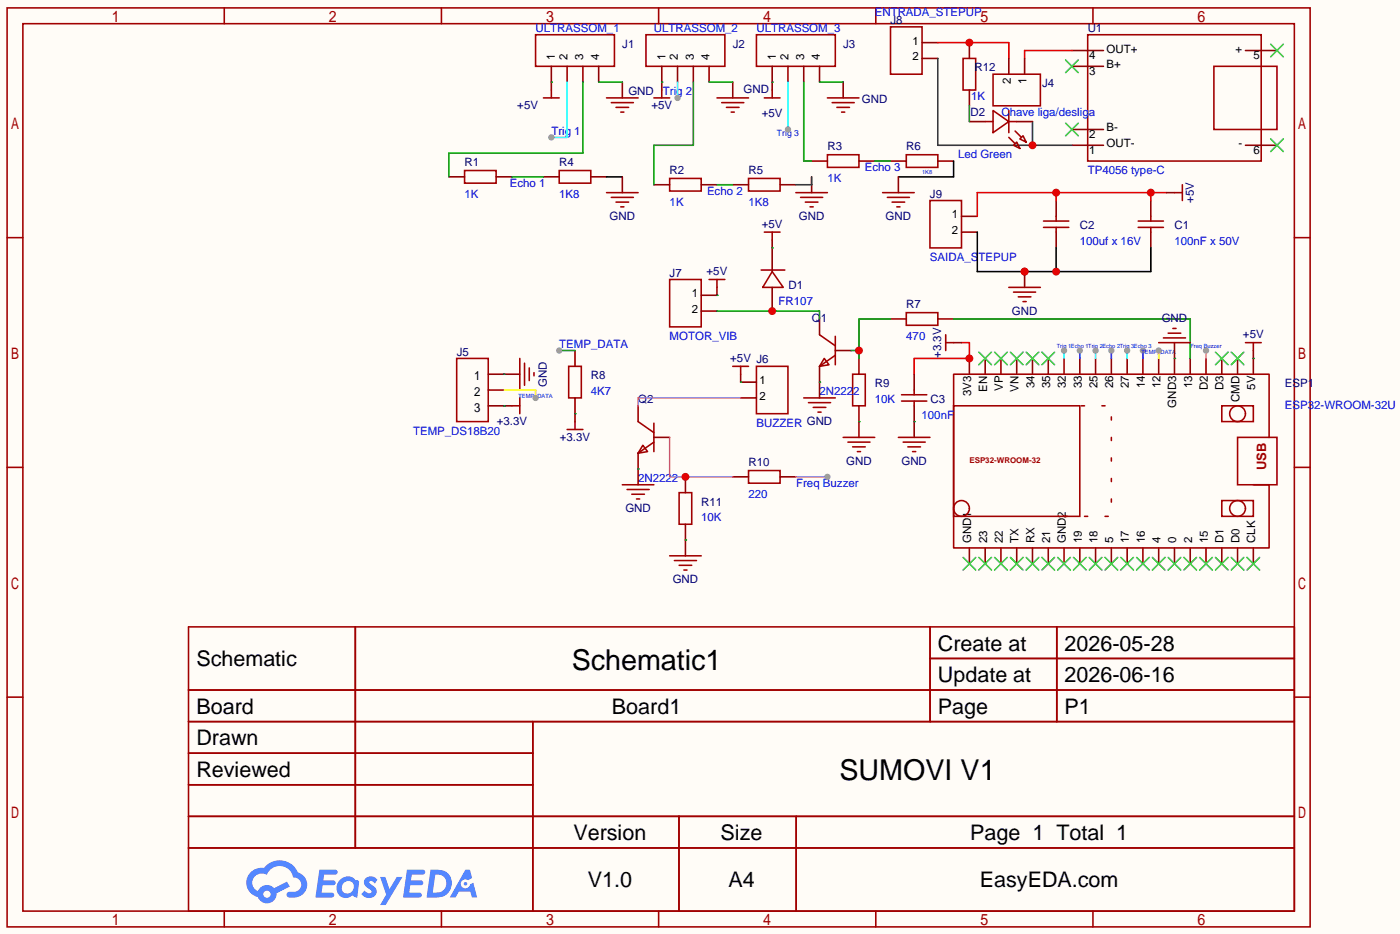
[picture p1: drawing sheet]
<svg xmlns="http://www.w3.org/2000/svg" width="225mm" height="150mm" viewBox="0 0 225 150" stroke-linecap="round" stroke-linejoin="round" font-family="sans-serif">
<path d="M0 0h225.4v150.2h-225.4z" fill="#fffcf7"/>
<g fill="none" stroke="#a10000" stroke-width=".25">
<path d="M1.1 1.3h209.8v147.8h-209.8zM3.7 3.8h204.7v142.8h-204.7zM36.1 1.3v2.5M71.1 1.3v2.5M106 1.3v2.5M141 1.3v2.5M176 1.3v2.5M1.1 38.2h2.6M208.4 38.2h2.5M1.1 75.2h2.6M208.4 75.2h2.5M1.1 112.1h2.6"/>
<path d="M30.4 100.8h178v45.8h-178zM30.4 111h178M30.4 116.1h178M57.2 100.8v35.6M85.8 116.1v30.5M149.8 100.8v15.3M149.8 105.9h58.6M170.2 100.8v15.3M208.4 112.1h2.5M30.4 121.2h55.4M30.4 131.3h178M30.4 126.2h55.4"/>
<path d="M30.4 136.4h178M109.3 131.3v15.3M128.2 131.3v15.3M36.1 146.6v2.5M71.1 146.6v2.5M106 146.6v2.5M141 146.6v2.5M176 146.6v2.5"/>
</g>
<g fill="#5487ff">
<path d="M58.9 141.2a1.3 1.3 0 0 1 1.9 .3l-.4 .6a.54 .54 0 0 0-1-.2l.1 .2a2.32 2.32 0 0 1 1.2 1.3 1.36 1.36 0 0 1-1.1 1.1 1.36 1.36 0 0 1-1.4-.7l.5-.6a.64 .64 0 0 0 .5 .5 .64 .64 0 0 0 .6-.3l-.1-.2a1.6 1.6 0 0 1-1.1-1.5z"/>
<path d="M61.2 141.1h.8l.7 1.9 1.2-1.9h.9l-2.7 4.5h-.9l1-1.7z"/>
<path d="M51.4 139.9h1.7a1.31 1.31 0 0 1 1.2 .2 .4 .4 0 0 1-.4 .6h-1.7l-.1 .9h1.6a.4 .4 0 0 1 .3 .4 .4 .4 0 0 1-.4 .4h-1.7l-.1 1.2h.8a1.23 1.23 0 0 1 1.2 .2 .39 .39 0 0 1-.4 .6h-2.6z"/>
<path d="M65.5 139.9h1.7a1.32 1.32 0 0 1 1.2 .2 .39 .39 0 0 1-.3 .6h-1.8l-.1 .9h1.6a.4 .4 0 0 1 .4 .4 .4 .4 0 0 1-.5 .4h-1.6l-.2 1.2h.8a1.23 1.23 0 0 1 1.2 .2 .39 .39 0 0 1-.4 .6h-2.6z"/>
<path d="M74.9 139.9h.8l.3 1.3-.6 .4a.75 .75 0 0 0-1.1 .3 .75 .75 0 0 0 .4 1 .75 .75 0 0 0 1-.6l.5-.3 .6 2.4h-.8l-.3-1h-1.8l-.5 1h-1z"/>
<path d="M69.3 139.9l-.6 4.5h1.4a2.27 2.27 0 0 0 2.6-1.7 2.27 2.27 0 0 0-1.4-2.7zM70.1 140.7a1.5 1.5 0 0 1 1.8 1.5 1.5 1.5 0 0 1-1.9 1.4h-.3z"/>
<path d="M54.7 141.5a1.62 1.62 0 0 0-.4 2.1 1.62 1.62 0 0 0 2.1 .7l.3-.3 .4 .3 .4 .1 .3-2.5-.1-.3h-.5a1.58 1.58 0 0 0-2.5-.1zM55.3 142a.96 .96 0 0 1 1.5 0 .96 .96 0 0 1-.2 1.5 .95 .95 0 0 1-1.4-.1 .95 .95 0 0 1 .1-1.4z"/>
<path d="M40.4 140.3a2.37 2.37 0 0 0 1.1 4 1.54 1.54 0 0 0 1.8 1 1.54 1.54 0 0 0 1.2-1.6l2.2-1.1-.5-.8-2.1 1.1a1.57 1.57 0 0 0-2.6 .4 1.5 1.5 0 0 1-.7-2.1 1.5 1.5 0 0 1 2.2-.5 2.23 2.23 0 0 1 2.3-1.4 2.23 2.23 0 0 1 1.9 1.8 1.16 1.16 0 0 1 1.3 1.1 1.16 1.16 0 0 1-1.1 1.3h-.7a.47 .47 0 0 0-.6 .3 .47 .47 0 0 0 .5 .6 2.23 2.23 0 0 0 2.2-.7 2.23 2.23 0 0 0 .5-2.3 2.16 2.16 0 0 0-1.3-1.1 3.2 3.2 0 0 0-5.5-.7l-1.1 .1zM42.4 143.9a.6 .6 0 0 1 1.2 0 .6 .6 0 0 1-1.2 0z"/>
<circle cx="74.9" cy="142.2" r=".28"/>
</g>
<g fill="none" stroke="#870000" stroke-width=".25">
<path d="M88.8 10.7v2.5M91.3 10.7v2.5M93.9 10.7v2.5M96.4 10.7v2.5M106.6 10.7v2.5M109.1 10.7v2.5M111.6 10.7v2.5M114.2 10.7v2.5M124.3 10.7v2.5M126.9 10.7v2.5M129.4 10.7v2.5M132 10.7v2.5"/>
<path d="M148.5 6.9h2.5M148.5 9.4h2.5M172.6 10.7h5.1M172.6 8.1h5.1M200.5 8.1h5.1M72.3 28.4h2.5M79.9 28.4h2.5M87.5 28.4h2.5M95.1 28.4h2.6M105.3 29.7h2.5M112.9 29.7h2.5M118 29.7h2.5"/>
<path d="M124.3 39.9v3.8M125.6 29.7h2.5M130.7 25.9h2.5M138.3 25.9h2.5M143.4 25.9h2.5M151 25.9h2.5M154.8 34.8h2.6M154.8 37.3h2.6M170.1 32.3v2.5M170.1 37.3v2.6M172.6 23.4h5.1M172.6 20.8h5.1"/>
<path d="M185.3 32.3v2.5M185.3 37.3v2.6M200.5 23.4h5.1M92.6 56.4v2.5M112.9 47.5h2.5M112.9 50h2.5M124.3 46.2v3.8M132 51.3v2.5M132 58.9v2.6M134.5 56.4h2.5M138.3 57.7v2.5M143.4 51.3h2.5"/>
<path d="M151 51.3h2.5M156.1 57.7v2.5M158.6 57.7v2.5M161.2 57.7v2.5M163.7 57.7v2.5M166.2 57.7v2.5M168.8 57.7v2.5M171.3 57.7v2.5M173.9 57.7v2.5M176.4 57.7v2.5M178.9 57.7v2.5M181.5 57.7v2.5"/>
<path d="M184 57.7v2.5M186.6 57.7v2.5M189.1 57.7v2.5M191.6 57.7v2.5M194.2 57.7v2.5M196.7 57.7v2.5M199.3 57.7v2.5M201.8 57.7v2.5M78.6 65.3h2.6M78.6 60.2h2.6M78.6 62.7h2.6M92.6 64v2.5"/>
<path d="M102.7 65.3v2.5M102.7 72.9v2.5M105.3 70.4h2.5M118 76.7h2.5M119.3 61.5h2.5M119.3 64h2.5M125.6 76.7h2.5M138.3 65.3v2.5M156.1 88.1v2.6M158.6 88.1v2.6M161.2 88.1v2.6M163.7 88.1v2.6"/>
<path d="M166.2 88.1v2.6M168.8 88.1v2.6M171.3 88.1v2.6M173.9 88.1v2.6M176.4 88.1v2.6M178.9 88.1v2.6M181.5 88.1v2.6M184 88.1v2.6M186.6 88.1v2.6M189.1 88.1v2.6M191.6 88.1v2.6M194.2 88.1v2.6"/>
<path d="M196.7 88.1v2.6M199.3 88.1v2.6M201.8 88.1v2.6"/>
</g>
<g fill="none" stroke="#3c3" stroke-width=".25">
<path d="M171.6 19.8l2 2M171.6 9.7l2 2M173.6 19.8l-2 2M173.6 9.7l-2 2M204.6 7.1l2 2M206.6 7.1l-2 2M204.6 22.4l2 2M206.6 22.4l-2 2M157.6 56.6l2 2.1M159.6 56.6l-2 2.1M160.1 56.6l2.1 2.1M162.2 56.6l-2.1 2.1"/>
<path d="M162.7 56.6l2 2.1M164.7 56.6l-2 2.1M165.2 56.6l2.1 2.1M167.3 56.6l-2.1 2.1M167.8 56.6l2 2.1M169.8 56.6l-2 2.1M195.7 56.6l2 2.1M197.7 56.6l-2 2.1M198.2 56.6l2.1 2.1M200.3 56.6l-2.1 2.1M155.1 89.7l2 2M157.1 89.7l-2 2"/>
<path d="M157.6 89.7l2 2M159.6 89.7l-2 2M160.1 89.7l2.1 2M162.2 89.7l-2.1 2M162.7 89.7l2 2M164.7 89.7l-2 2M165.2 89.7l2.1 2M167.3 89.7l-2.1 2M167.8 89.7l2 2M169.8 89.7l-2 2M170.3 89.7l2 2M172.3 89.7l-2 2"/>
<path d="M172.8 89.7l2.1 2M174.9 89.7l-2.1 2M175.4 89.7l2 2M177.4 89.7l-2 2M177.9 89.7l2.1 2M180 89.7l-2.1 2M180.5 89.7l2 2M182.5 89.7l-2 2M183 89.7l2 2M185 89.7l-2 2M185.5 89.7l2.1 2M187.6 89.7l-2.1 2"/>
<path d="M188.1 89.7l2 2M190.1 89.7l-2 2M190.6 89.7l2.1 2M192.7 89.7l-2.1 2M193.2 89.7l2 2M195.2 89.7l-2 2M195.7 89.7l2 2M197.7 89.7l-2 2M198.2 89.7l2.1 2M200.3 89.7l-2.1 2M200.8 89.7l2 2M202.8 89.7l-2 2"/>
</g>
<g fill="none" stroke="#a10000" stroke-width=".25">
<path d="M86.2 5.6h12.7v5.1h-12.7zM104 5.6h12.7v5.1h-12.7zM121.8 5.6h12.7v5.1h-12.7zM143.4 4.3h5.1v7.6h-5.1zM175.1 5.6h28v20.3h-28zM195.5 10.7h10.1v10.1h-10.1zM74.8 27.4h5.1v2.1h-5.1zM90 27.4h5.1v2.1h-5.1zM107.8 28.7h5.1v2h-5.1zM120.5 28.7h5.1v2h-5.1zM133.2 24.9h5.1v2h-5.1zM145.9 24.9h5.1v2h-5.1z"/>
<path d="M149.7 32.3h5.1v7.6h-5.1zM168 36.6h4.1M168 35.6h4.1M170.1 34.8v.8M170.1 36.6v.7M183.3 36.6h4M183.3 35.6h4M185.3 34.8v.8M185.3 36.6v.7M73.5 57.7h5.1v10.1h-5.1zM91.6 58.9h2v5.1h-2zM107.8 45h5.1v7.6h-5.1z"/>
<path d="M121.8 58.9h5.1v7.6h-5.1zM122.6 43.4h3.8M124.3 43.7l1.8 2.5h-3.3zM132 53.8l2.5 1.8M132.7 57.7l.8 1-1.5 .2zM134.5 54.1v4.6M134.5 57.2l-2.5 1.7M145.9 50.3h5.1v2h-5.1zM102.7 67.8l2.6 1.8M103.5 71.6l.8 1-1.6 .3zM105.3 68.1v4.5M105.3 71.1l-2.6 1.8"/>
<path d="M120.5 75.7h5.1v2h-5.1zM137.3 60.2h2v5.1h-2zM153.5 65.3h20.4v17.8h-20.4zM196.7 65.3h5.1v2.5h-5.1zM199.3 70.4h6.3v7.6h-6.3zM204.3 70.4v-10.2h-50.8v27.9h50.8v-10.1h-2.5M196.7 80.5h5.1v2.6h-5.1z"/>
<circle cx="199.3" cy="66.5" r="1.27"/>
<circle cx="154.8" cy="81.8" r="1.27"/>
<circle cx="199.3" cy="81.8" r="1.27"/>
</g>
<path d="M171.3 83.1h7.6v-17.8h-7.6" fill="none" stroke="#a10000" stroke-width=".25" stroke-dasharray=".5 2.8"/>
<path d="M151 9.4v14h21.6M166.2 19.6v3.8" fill="none" stroke="#333" stroke-width=".25"/>
<circle cx="166.2" cy="23.4" r=".63" fill="#c00"/>
<path d="M170.1 31v1.3M185.3 31v1.3M187.8 31h-30.4v3.8" fill="none" stroke="#f00" stroke-width=".25"/>
<g fill="#c00">
<circle cx="170.1" cy="31" r=".63"/>
<circle cx="185.3" cy="31" r=".63"/>
</g>
<path d="M97.7 28.4h2.5M153.5 25.9v2.5h-8.8M157.4 37.3v6.4h27.9v-3.8M170.1 39.9v3.8" fill="none" stroke="#000" stroke-width=".25"/>
<g fill="#c00">
<circle cx="170.1" cy="43.7" r=".63"/>
<circle cx="165" cy="43.7" r=".63"/>
</g>
<path d="M137 56.4h1.3M143.4 51.3h-5.1v6.4M153.5 51.3h38.1v6.4" fill="none" stroke="#008700" stroke-width=".25"/>
<circle cx="138.3" cy="56.4" r=".63" fill="#c00"/>
<path d="M115.4 50h16.6v1.3" fill="none" stroke="#008700" stroke-width=".25"/>
<circle cx="124.3" cy="50" r=".63" fill="#c00"/>
<path d="M107.8 70.4v6.3h10.2M119.3 64h-16.6v1.3" fill="none" stroke="#f0f" stroke-width=".25"/>
<path d="M91.3 13.2v8.9h-2.5" fill="none" stroke="#0ff" stroke-width=".25"/>
<circle cx="88.8" cy="22.1" r=".51" fill="#999"/>
<path d="M171.3 56.4v1.3" fill="none" stroke="#0ff" stroke-width=".25"/>
<circle cx="171.3" cy="56.4" r=".51" fill="#999"/>
<path d="M173.9 56.4v1.3" fill="none" stroke="#00f" stroke-width=".25"/>
<circle cx="173.9" cy="56.4" r=".51" fill="#999"/>
<path d="M109.1 13.2v2.5" fill="none" stroke="#0ff" stroke-width=".25"/>
<circle cx="109.1" cy="15.7" r=".51" fill="#999"/>
<path d="M126.9 13.2v7.6" fill="none" stroke="#0ff" stroke-width=".25"/>
<circle cx="126.9" cy="20.8" r=".51" fill="#999"/>
<path d="M176.4 56.4v1.3" fill="none" stroke="#0ff" stroke-width=".25"/>
<circle cx="176.4" cy="56.4" r=".51" fill="#999"/>
<path d="M178.9 56.4v1.3" fill="none" stroke="#00f" stroke-width=".25"/>
<circle cx="178.9" cy="56.4" r=".51" fill="#999"/>
<path d="M181.5 56.4v1.3" fill="none" stroke="#0ff" stroke-width=".25"/>
<circle cx="181.5" cy="56.4" r=".51" fill="#999"/>
<path d="M184 56.4v1.3" fill="none" stroke="#00f" stroke-width=".25"/>
<circle cx="184" cy="56.4" r=".51" fill="#999"/>
<path d="M88.8 13.2v1.3M100.2 13.2v2.5M106.6 13.2v1.3M118 13.2v2.5M124.3 13.2v1.3M135.8 13.2v2.5M100.2 28.4v2.6M130.7 28.4v2.6M144.7 28.4v2.6M81.2 65.3h1.2M81.2 60.2h2.5" fill="none" stroke="#870000" stroke-width=".25"/>
<g fill="none" stroke="#a10000" stroke-width=".25">
<path d="M87.5 15.7h2.5M88.8 14.5v1.2M97.7 15.7h5M98.4 16.5h3.6M99.2 17.3h2M99.9 18h.6M105.3 15.7h2.5M106.6 14.5v1.2M115.4 15.7h5.1M116.2 16.5h3.6M117 17.3h2M117.7 18h.5"/>
<path d="M123.1 15.7h2.5M124.3 14.5v1.2M133.2 15.7h5.1M134 16.5h3.5M134.7 17.3h2.1M135.5 18h.5M97.7 31h5M98.4 31.8h3.6M99.2 32.5h2M99.9 33.3h.6M128.1 31h5.1M128.9 31.8h3.6"/>
<path d="M129.7 32.5h2M130.4 33.3h.5M142.1 31h5.1M142.9 31.8h3.5M143.6 32.5h2.1M144.4 33.3h.5M83.7 57.7v5M84.5 58.4v3.6M85.2 59.2v2M86 59.9v.6M82.4 65.3h1.3M83.7 64v2.5"/>
</g>
<path d="M88.8 13.2h.1M96.4 13.2h3.8M106.6 13.2h.1M114.2 13.2h3.8M124.3 13.2h.1M132 13.2h3.8M82.4 28.4h5.1M115.4 29.7h2.6M140.8 25.9h2.6M81.2 60.2h.1" fill="none" stroke="#008700" stroke-width=".25"/>
<path d="M130.7 28.4v1.3h-2.6" fill="none" stroke="#333" stroke-width=".25"/>
<path d="M81.2 62.7h5v1.3" fill="none" stroke="#ff0" stroke-width=".25"/>
<circle cx="86.2" cy="64" r=".51" fill="#999"/>
<path d="M186.6 56.4v1.3" fill="none" stroke="#ff0" stroke-width=".25"/>
<circle cx="186.6" cy="56.4" r=".51" fill="#999"/>
<path d="M90 56.4h2.6" fill="none" stroke="#008700" stroke-width=".25"/>
<circle cx="90" cy="56.4" r=".51" fill="#999"/>
<path d="M81.2 65.3h.1M92.6 66.5h.1" fill="none" stroke="#008700" stroke-width=".25"/>
<path d="M92.6 66.5v1.3" fill="none" stroke="#870000" stroke-width=".25"/>
<path d="M91.3 69.1h2.6M92.6 67.8v1.3" fill="none" stroke="#a10000" stroke-width=".25"/>
<path d="M194.2 56.4v1.3" fill="none" stroke="#f0f" stroke-width=".25"/>
<circle cx="194.2" cy="56.4" r=".51" fill="#999"/>
<path d="M128.1 76.7h5.1" fill="none" stroke="#f0f" stroke-width=".25"/>
<circle cx="133.2" cy="76.7" r=".51" fill="#999"/>
<path d="M154.8 55.1h1.3v2.6h-8.9v2.5" fill="none" stroke="#f00" stroke-width=".25"/>
<circle cx="156.1" cy="57.7" r=".63" fill="#c00"/>
<path d="M153.5 55.1h1.3M110.4 76.7v2.5" fill="none" stroke="#870000" stroke-width=".25"/>
<path d="M152.3 53.8v2.6M152.3 55.1h1.2M109.3 79.2h2.1v5.1h-2.1z" fill="none" stroke="#a10000" stroke-width=".25"/>
<circle cx="110.4" cy="76.7" r=".63" fill="#c00"/>
<path d="M124.3 38.6v1.3M187.8 31h1.3M115.4 46.2v1.3M165 43.7v2.5M201.8 56.4v1.3M102.7 75.4v2.6M119.3 60.2v1.3M110.4 84.3v5.1" fill="none" stroke="#870000" stroke-width=".25"/>
<g fill="none" stroke="#a10000" stroke-width=".25">
<path d="M123.1 37.3h2.5M124.3 37.3v1.3M189.1 31h1.3M190.4 29.7v2.6M114.2 45h2.5M115.4 45v1.2M118 58.9h2.5M119.3 58.9v1.3M200.5 55.1h2.6M201.8 55.1v1.3M100.2 78h5.1M101 78.7h3.5"/>
<path d="M101.7 79.5h2.1M102.5 80.3h.5M107.8 89.4h5.1M108.6 90.2h3.5M109.3 90.9h2.1M110.1 91.7h.5"/>
</g>
<path d="M124.3 39.9h.1M115.4 47.5h.1M201.8 57.7h.1M102.7 75.4h.1M119.3 61.5h.1M110.4 86.9h.1" fill="none" stroke="#008700" stroke-width=".25"/>
<circle cx="165" cy="43.7" r=".63" fill="#c00"/>
<g fill="none" stroke="#a10000" stroke-width=".25">
<path d="M155.1 9.4h2v5.1h-2zM162.4 46.2h5.1M163.2 47h3.6M164 47.8h2M164.7 48.5h.5M186.6 55.1h5M187.3 54.4h3.6M188.1 53.6h2M188.8 52.8h.6M129.4 64h5.1M130.2 64.8h3.5M130.9 65.5h2.1"/>
<path d="M131.7 66.3h.5M135.8 70.4h5M136.5 71.1h3.6M137.3 71.9h2M138 72.6h.6"/>
</g>
<path d="M156.1 6.9v2.5M189.1 55.1v2.6M132 61.5v2.5M138.3 67.8v2.6" fill="none" stroke="#870000" stroke-width=".25"/>
<path d="M189.1 57.7h.1M132 61.5h.1M138.3 67.8h.1" fill="none" stroke="#008700" stroke-width=".25"/>
<path d="M151 6.9h11.4v2.5M172.6 8.1h-7.6v1.3" fill="none" stroke="#f00" stroke-width=".25"/>
<circle cx="156.1" cy="6.9" r=".63" fill="#c00"/>
<path d="M156.1 14.5v2.5M156.1 19.6h2.5M162.4 9.4v2.5M163.7 19.6h2.5M165 9.4v2.5M147.2 60.2v2.5M147.2 65.3v5.1" fill="none" stroke="#870000" stroke-width=".25"/>
<g fill="none" stroke="#a10000" stroke-width=".25">
<path d="M158.6 19.6h1.3M159.9 11.9h7.6v5.1h-7.6zM159.9 17.8l2.5 1.8-2.5 1.7zM162.4 17.8v3.5M162.4 19.6h1.3M162.4 22.1l1 1M163.2 23.4l.5-.5 .5 1zM163.4 21.1l1.1 1M164.2 22.4l.5-.6 .5 1.1zM144.7 70.4h5M145.2 63.5h4M145.2 64.5h4"/>
<path d="M145.4 71.1h3.6M146.2 71.9h2M146.9 72.6h.5M147.2 62.7v.8M147.2 64.5v.8"/>
</g>
<path d="M93.9 13.2v11.4h-21.6v3.8M111.6 13.2v10.2h-6.3v6.3M129.4 13.2v12.7h1.3M156.1 17v2.6M147.2 67.8h.1" fill="none" stroke="#008700" stroke-width=".25"/>
<g font-size="4.6">
<text x="92.1" y="107.8">Schematic1</text>
<text x="135.2" y="125.5">SUMOVI V1</text>
</g>
<g font-size="3.5">
<text x="31.6" y="107.2">Schematic</text>
<text x="151" y="104.6">Create at</text>
<text x="171.4" y="104.6">2026-05-28</text>
<text x="151" y="109.7">Update at</text>
<text x="171.4" y="109.7">2026-06-16</text>
<text x="31.6" y="114.8">Board</text>
<text x="31.6" y="119.9">Drawn</text>
<text x="98.5" y="114.8">Board1</text>
<text x="151" y="114.8">Page</text>
<text x="171.4" y="114.8">P1</text>
<text x="31.6" y="125">Reviewed</text>
<text x="92.3" y="135.1">Version</text>
<text x="116" y="135.1">Size</text>
<text x="156.2" y="135.1">Page 1 Total 1</text>
<text x="94.6" y="142.7">V1.0</text>
<text x="117.3" y="142.7">A4</text>
<text x="157.8" y="142.7">EasyEDA.com</text>
</g>
<text font-size="2.1" fill="#a00000" x="203.9" y="75.6" transform="rotate(-90 203.9 75.6)">USB</text>
<g font-size="1.8" fill="#00f">
<text x="86.2" y="5.1">ULTRASSOM_1</text>
<text x="105.3" y="5.1">ULTRASSOM_2</text>
<text x="121.8" y="5.1">ULTRASSOM_3</text>
<text x="140.8" y="2.6">ENTRADA_STEPUP</text>
<text x="106.7" y="15.3">Trig 2</text>
<text x="156.4" y="16">1K</text>
<text x="88.8" y="21.6">Trig 1</text>
<text x="161.2" y="18.6">Chave liga/desliga</text>
<text x="133.2" y="29.3">1K</text>
<text x="139.2" y="27.5">Echo 3</text>
<text x="154.3" y="25.4">Led Green</text>
<text x="175.1" y="28">TP4056 type-C</text>
<text x="74.8" y="31.8">1K</text>
<text x="82.1" y="30">Echo 1</text>
<text x="90" y="31.8">1K8</text>
<text x="107.8" y="33.1">1K</text>
<text x="113.8" y="31.3">Echo 2</text>
<text x="120.5" y="33.1">1K8</text>
<text x="149.7" y="42">SAIDA_STEPUP</text>
<text x="173.9" y="39.4">100uf x 16V</text>
<text x="189.1" y="39.4">100nF x 50V</text>
<text x="125.4" y="49.1">FR107</text>
<text x="90" y="55.9">TEMP_DATA</text>
<text x="107.8" y="54.7">MOTOR_VIB</text>
<text x="145.9" y="54.7">470</text>
<text x="95.1" y="63.5">4K7</text>
<text x="132" y="63.5">2N2222</text>
<text x="140.8" y="64.8">10K</text>
<text x="206.9" y="65.8">ESP32-WROOM-32U</text>
<text x="66.5" y="69.9">TEMP_DS18B20</text>
<text x="121.8" y="68.6">BUZZER GND</text>
<text x="148.4" y="67.4">100nF</text>
<text x="102.7" y="77.5">2N2222</text>
<text x="112.9" y="83.9">10K</text>
<text x="120.5" y="80.1">220</text>
<text x="128.2" y="78.3">Freq Buzzer</text>
</g>
<g font-size="1.8" fill="#000080">
<text x="143.4" y="3.9">J8</text>
<text x="175.1" y="5.1">U1</text>
<text x="100.2" y="7.7">J1</text>
<text x="118" y="7.7">J2</text>
<text x="135.8" y="7.7">J3</text>
<text x="156.9" y="11.5">R12</text>
<text x="83.3" y="17.6">+5V</text>
<text x="101.2" y="15.3">GND</text>
<text x="104.9" y="17.6">+5V</text>
<text x="119.7" y="15">GND</text>
<text x="138.8" y="16.6">GND</text>
<text x="167.8" y="14">J4</text>
<text x="122.7" y="18.8">+5V</text>
<text x="156.3" y="18.6">D2</text>
<text x="74.8" y="26.7">R1</text>
<text x="90" y="26.7">R4</text>
<text x="107.8" y="28">R2</text>
<text x="120.5" y="28">R5</text>
<text x="133.2" y="24.2">R3</text>
<text x="145.9" y="24.2">R6</text>
<text x="98.1" y="35.4">GND</text>
<text x="128.6" y="35.4">GND</text>
<text x="142.6" y="35.4">GND</text>
<text x="149.7" y="31.8">J9</text>
<text x="192.2" y="32.7" transform="rotate(-90 192.2 32.7)">+5V</text>
<text x="122.7" y="36.6">+5V</text>
<text x="173.9" y="36.9">C2</text>
<text x="189.1" y="36.9">C1</text>
<text x="107.8" y="44.5">J7</text>
<text x="113.8" y="44.2">+5V</text>
<text x="127" y="46.5">D1</text>
<text x="130.7" y="51.9">Q1</text>
<text x="145.9" y="49.6">R7</text>
<text x="162.9" y="50.6">GND</text>
<text x="187" y="51.9">GND</text>
<text x="73.5" y="57.2">J5</text>
<text x="117.6" y="58.2">+5V J6</text>
<text x="151.6" y="57.6" transform="rotate(-90 151.6 57.6)">+3.3V</text>
<text x="200.1" y="54.4">+5V</text>
<text x="88.1" y="62.3" transform="rotate(-90 88.1 62.3)">GND</text>
<text x="95.1" y="61">R8</text>
<text x="102.7" y="64.8">Q2</text>
<text x="140.8" y="62.3">R9</text>
<text x="149.8" y="64.8">C3</text>
<text x="206.9" y="62.3">ESP1</text>
<text x="80" y="68.4">+3.3V</text>
<text x="90.1" y="70.9">+3.3V</text>
<text x="120.5" y="75">R10</text>
<text x="136.2" y="74.7">GND</text>
<text x="145.1" y="74.7">GND</text>
<text x="100.7" y="82.3">GND</text>
<text x="112.9" y="81.3">R11</text>
<text x="108.3" y="93.8">GND</text>
</g>
<g font-size="1.8">
<text x="89.3" y="9.7" transform="rotate(-90 89.3 9.7)">1</text>
<text x="91.4" y="9.7" transform="rotate(-90 91.4 9.7)">2</text>
<text x="93.9" y="9.7" transform="rotate(-90 93.9 9.7)">3</text>
<text x="96.5" y="9.7" transform="rotate(-90 96.5 9.7)">4</text>
<text x="107.1" y="9.7" transform="rotate(-90 107.1 9.7)">1</text>
<text x="109.2" y="9.7" transform="rotate(-90 109.2 9.7)">2</text>
<text x="111.7" y="9.7" transform="rotate(-90 111.7 9.7)">3</text>
<text x="114.2" y="9.7" transform="rotate(-90 114.2 9.7)">4</text>
<text x="124.9" y="9.7" transform="rotate(-90 124.9 9.7)">1</text>
<text x="126.9" y="9.7" transform="rotate(-90 126.9 9.7)">2</text>
<text x="129.5" y="9.7" transform="rotate(-90 129.5 9.7)">3</text>
<text x="132" y="9.7" transform="rotate(-90 132 9.7)">4</text>
<text x="146.9" y="7.2">1</text>
<text x="146.9" y="9.7">2</text>
<text x="175.4" y="9.5">4</text>
<text x="178.2" y="11">B+</text>
<text x="178.2" y="8.4">OUT+</text>
<text x="198.9" y="8.4">+</text>
<text x="201.8" y="9.5">5</text>
<text x="162.8" y="13.5" transform="rotate(-90 162.8 13.5)">2</text>
<text x="165.3" y="13.5" transform="rotate(-90 165.3 13.5)">1</text>
<text x="175.4" y="12">3</text>
<text x="175.4" y="22.2">2</text>
<text x="178.2" y="23.7">OUT-</text>
<text x="178.2" y="21.1">B-</text>
<text x="199.4" y="23.7">-</text>
<text x="175.4" y="24.7">1</text>
<text x="201.8" y="24.7">6</text>
<text x="153.3" y="35.1">1</text>
<text x="153.3" y="37.7">2</text>
<text x="111.4" y="47.8">1</text>
<text x="111.4" y="50.4">2</text>
<text x="122.3" y="61.8">1</text>
<text x="122.3" y="64.3">2</text>
<text x="156.4" y="63.7" transform="rotate(-90 156.4 63.7)">3V3</text>
<text x="158.9" y="63" transform="rotate(-90 158.9 63)">EN</text>
<text x="161.5" y="62.9" transform="rotate(-90 161.5 62.9)">VP</text>
<text x="164" y="63" transform="rotate(-90 164 63)">VN</text>
<text x="166.5" y="62.5" transform="rotate(-90 166.5 62.5)">34</text>
<text x="169.1" y="62.5" transform="rotate(-90 169.1 62.5)">35</text>
<text x="171.6" y="62.5" transform="rotate(-90 171.6 62.5)">32</text>
<text x="174.2" y="62.5" transform="rotate(-90 174.2 62.5)">33</text>
<text x="176.7" y="62.5" transform="rotate(-90 176.7 62.5)">25</text>
<text x="179.2" y="62.5" transform="rotate(-90 179.2 62.5)">26</text>
<text x="181.8" y="62.5" transform="rotate(-90 181.8 62.5)">27</text>
<text x="184.3" y="62.5" transform="rotate(-90 184.3 62.5)">14</text>
<text x="186.9" y="62.5" transform="rotate(-90 186.9 62.5)">12</text>
<text x="189.4" y="65.6" transform="rotate(-90 189.4 65.6)">GND3</text>
<text x="191.9" y="62.5" transform="rotate(-90 191.9 62.5)">13</text>
<text x="194.5" y="62.8" transform="rotate(-90 194.5 62.8)">D2</text>
<text x="197" y="62.8" transform="rotate(-90 197 62.8)">D3</text>
<text x="199.6" y="64.6" transform="rotate(-90 199.6 64.6)">CMD</text>
<text x="202.1" y="62.7" transform="rotate(-90 202.1 62.7)">5V</text>
<text x="156.4" y="87.4" transform="rotate(-90 156.4 87.4)">GND1</text>
<text x="158.9" y="87.4" transform="rotate(-90 158.9 87.4)">23</text>
<text x="161.5" y="87.4" transform="rotate(-90 161.5 87.4)">22</text>
<text x="164" y="87.4" transform="rotate(-90 164 87.4)">TX</text>
<text x="166.5" y="87.4" transform="rotate(-90 166.5 87.4)">RX</text>
<text x="169.1" y="87.4" transform="rotate(-90 169.1 87.4)">21</text>
<text x="171.6" y="87.4" transform="rotate(-90 171.6 87.4)">GND2</text>
<text x="174.2" y="87.4" transform="rotate(-90 174.2 87.4)">19</text>
<text x="176.7" y="87.4" transform="rotate(-90 176.7 87.4)">18</text>
<text x="179.2" y="87.4" transform="rotate(-90 179.2 87.4)">5</text>
<text x="181.8" y="87.4" transform="rotate(-90 181.8 87.4)">17</text>
<text x="184.3" y="87.4" transform="rotate(-90 184.3 87.4)">16</text>
<text x="186.9" y="87.4" transform="rotate(-90 186.9 87.4)">4</text>
<text x="189.4" y="87.4" transform="rotate(-90 189.4 87.4)">0</text>
<text x="191.9" y="87.4" transform="rotate(-90 191.9 87.4)">2</text>
<text x="194.5" y="87.4" transform="rotate(-90 194.5 87.4)">15</text>
<text x="197" y="87.4" transform="rotate(-90 197 87.4)">D1</text>
<text x="199.6" y="87.4" transform="rotate(-90 199.6 87.4)">D0</text>
<text x="202.1" y="87.4" transform="rotate(-90 202.1 87.4)">CLK</text>
</g>
<text font-size="1.4" fill="#00f" x="125.1" y="21.9">Trig 3</text>
<text font-size="1.3" fill="#a00000" x="156.1" y="74.4">ESP32-WROOM-32</text>
<g font-size=".9" fill="#00f">
<text x="148.5" y="28">1K8</text>
<text x="170.1" y="55.9">Trig 1Echo 1Trig 2Echo 2Trig 3Echo 3</text>
<text x="183.8" y="56.9">TEMP_DATA</text>
<text x="191.7" y="55.9">Freq Buzzer</text>
<text x="83.5" y="64.1">TEMP_DATA</text>
</g>
</svg>
